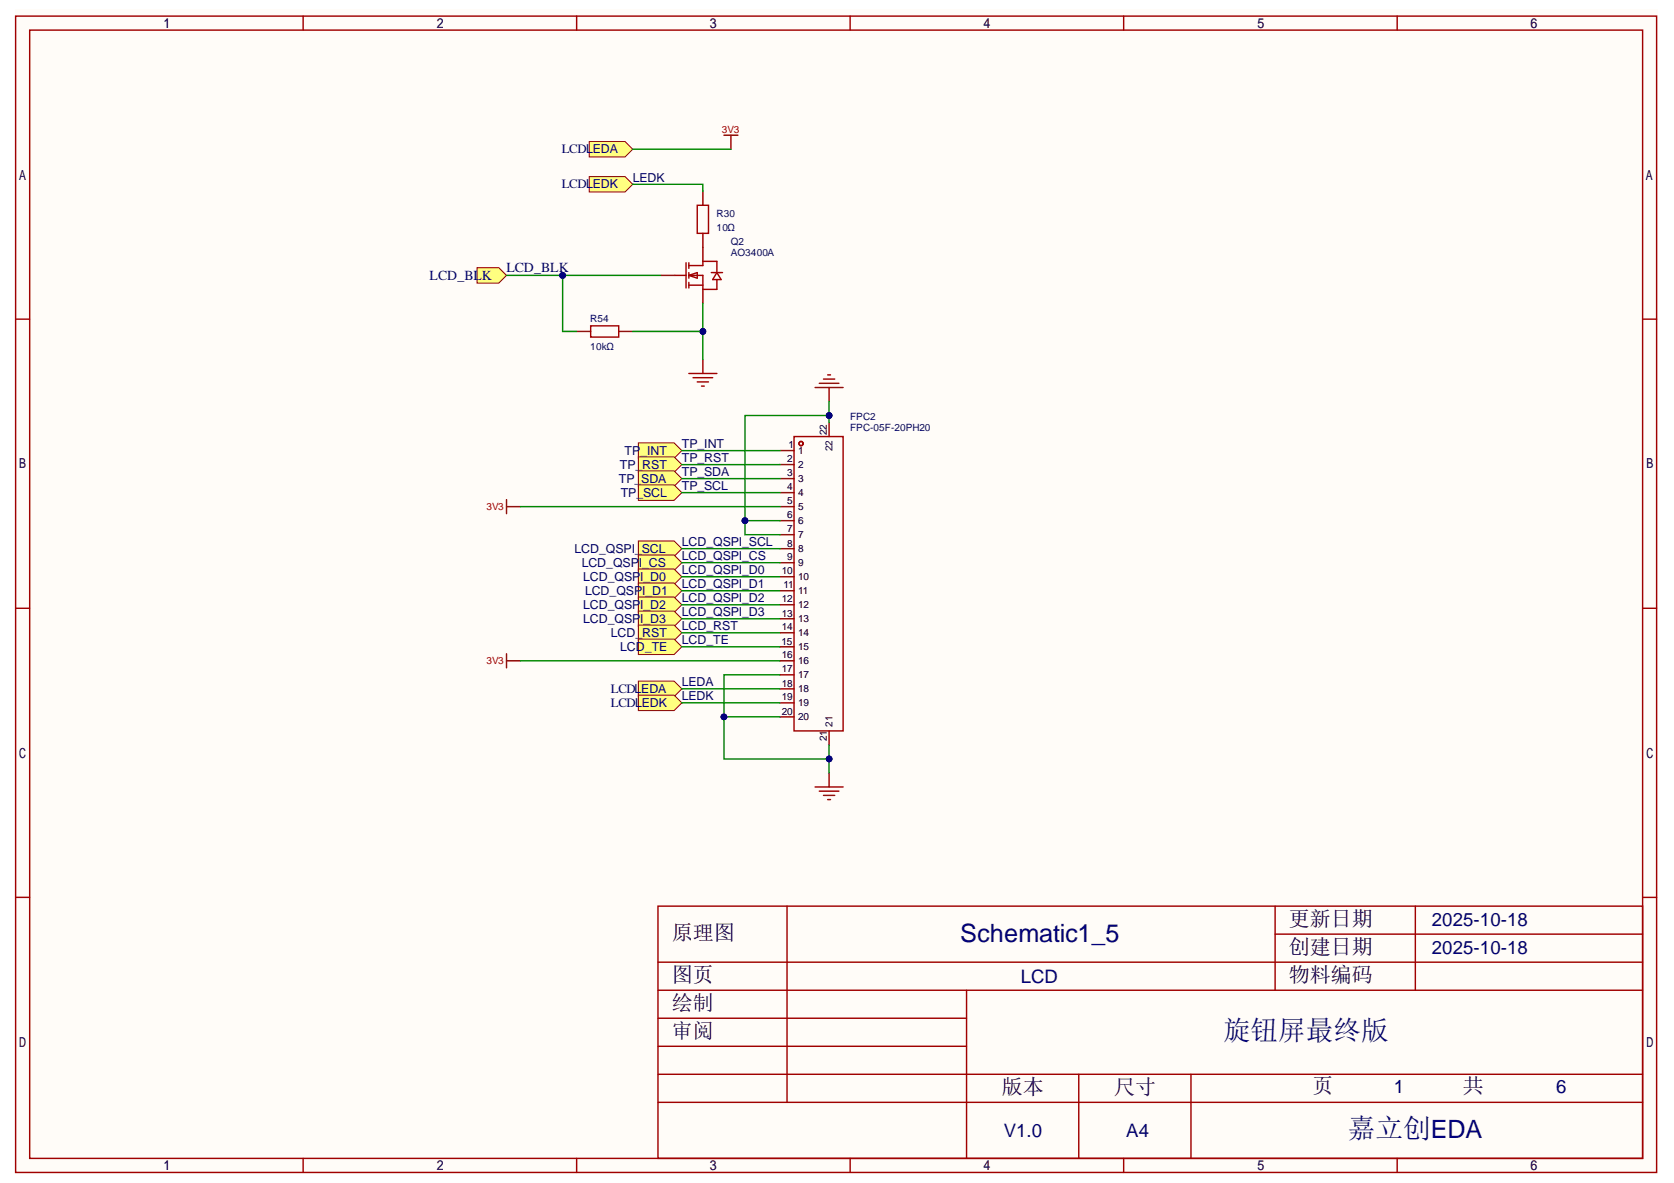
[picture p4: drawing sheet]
<svg xmlns="http://www.w3.org/2000/svg" width="297mm" height="210mm" viewBox="0 0 297 210" stroke-linecap="round" stroke-linejoin="round" font-family="sans-serif">
<g fill="#fffcf8">
<path d="M2.7 1.6h291.4v206.5h-291.4z" fill-rule="evenodd"/>
<path d="M2.7 1.6h291.4v206.5h-291.4z" fill-rule="evenodd"/>
</g>
<g fill="none" stroke="#a00000" stroke-width=".25">
<path d="M2.8 2.9h291.2v205.1h-291.2zM5.3 5.3h286.2v200.2h-286.2zM53.8 2.9v2.4M102.3 2.9v2.4M150.8 2.9v2.4M199.4 2.9v2.4M247.9 2.9v2.4M2.8 56.6h2.5M291.5 56.6h2.5M122.2 66.3h5M123 67h3.5M123.7 67.8h2"/>
<path d="M124.5 68.5h.5M124.7 63.8v2.5M2.8 107.9h2.5M291.5 107.9h2.5M2.8 159.2h2.5M291.5 159.2h2.5M116.8 160.8h174.7v44.7h-174.7zM116.8 175.7h174.7M116.8 170.7h174.7M139.7 160.8v34.8M171.5 175.7v29.8M226.3 160.8v14.9"/>
<path d="M226.3 165.7h65.2M251.1 160.8v14.9M116.8 180.7h54.7M116.8 195.6h174.7M116.8 190.6h174.7M116.8 185.6h54.7M191.4 190.6v14.9M211.3 190.6v14.9M53.8 205.5v2.5M102.3 205.5v2.5M150.9 205.5v2.5M199.4 205.5v2.5"/>
<path d="M247.9 205.5v2.5"/>
</g>
<path d="M84.6 47.5h3.9l1.4 1.4-1.4 1.3h-3.9z" fill-rule="evenodd" fill="#ffff80"/>
<path d="M84.6 47.5h3.9l1.4 1.4-1.4 1.3h-3.9z" fill="none" stroke="#800000" stroke-width=".18"/>
<path d="M104.6 31.3h6.3l1.4 1.4-1.4 1.4h-6.3z" fill-rule="evenodd" fill="#ffff80"/>
<path d="M104.6 31.3h6.3l1.4 1.4-1.4 1.4h-6.3z" fill="none" stroke="#800000" stroke-width=".18"/>
<path d="M104.6 25.1h6.3l1.4 1.4-1.4 1.3h-6.3z" fill-rule="evenodd" fill="#ffff80"/>
<path d="M104.6 25.1h6.3l1.4 1.4-1.4 1.3h-6.3z" fill="none" stroke="#800000" stroke-width=".18"/>
<g fill="none" stroke="#800" stroke-width=".25">
<path d="M124.7 33.9v2.5M128.5 24h2.4M129.7 24v2.5M117.3 48.9h2.4M124.7 41.4v5M124.7 51.3v2.5M138.4 79.9h2.5M144.6 68.8h5M145.4 68h3.5M146.1 67.3h2M146.9 66.5h.5M147.1 68.8v2.4"/>
<path d="M147.1 75v2.5M138.4 99.8h2.5M138.4 97.4h2.5M138.4 94.9h2.5M138.4 92.4h2.5M138.4 89.9h2.5M138.4 87.4h2.5M138.4 84.9h2.5M138.4 82.4h2.5M138.4 119.7h2.5M138.4 117.2h2.5M138.4 114.8h2.5"/>
<path d="M138.4 112.3h2.5M138.4 109.8h2.5M138.4 107.3h2.5M138.4 104.8h2.5M138.4 102.3h2.5M138.4 127.2h2.5M138.4 124.7h2.5M138.4 122.2h2.5M144.6 139.6h5M147.1 129.7v2.5M147.1 137.1v2.5M145.4 140.4h3.5"/>
<path d="M146.1 141.1h2M146.9 141.9h.5"/>
</g>
<g fill="none" stroke="#a00000" stroke-width=".25">
<path d="M123.7 36.4h2v5h-2zM119.7 48.9h2M121.7 46.6v4.5M122.2 48.9l1.5-.5v1zM122.2 47.1h2.5v-.7h2.5v2M122.2 48.9h2.5v2.4h2.5v-1.7M122.2 50.6h2.5M122.2 46.6v1M122.2 48.4v1M122.2 50.1v1M126.2 48.4h2M127.2 48.4l.8 1.2h-1.5z"/>
<path d="M140.9 77.5h8.7v52.2h-8.7z"/>
<circle cx="142.1" cy="78.7" r=".37"/>
</g>
<path d="M113.3 78.6h6.3l1.4 1.3-1.4 1.4h-6.3z" fill-rule="evenodd" fill="#ffff80"/>
<path d="M113.3 78.6h6.3l1.4 1.3-1.4 1.4h-6.3z" fill="none" stroke="#800000" stroke-width=".18"/>
<path d="M113.3 81.1h6.3l1.4 1.3-1.4 1.4h-6.3z" fill-rule="evenodd" fill="#ffff80"/>
<path d="M113.3 81.1h6.3l1.4 1.3-1.4 1.4h-6.3z" fill="none" stroke="#800000" stroke-width=".18"/>
<path d="M113.3 83.6h6.3l1.4 1.3-1.4 1.4h-6.3z" fill-rule="evenodd" fill="#ffff80"/>
<path d="M113.3 83.6h6.3l1.4 1.3-1.4 1.4h-6.3z" fill="none" stroke="#800000" stroke-width=".18"/>
<path d="M113.3 86h6.3l1.4 1.4-1.4 1.4h-6.3z" fill-rule="evenodd" fill="#ffff80"/>
<path d="M113.3 86h6.3l1.4 1.4-1.4 1.4h-6.3z" fill="none" stroke="#800000" stroke-width=".18"/>
<path d="M89.9 88.7v2.4M89.9 89.9h2.5" fill="none" stroke="#800" stroke-width=".25"/>
<path d="M113.3 96h6.3l1.4 1.4-1.4 1.3h-6.3z" fill-rule="evenodd" fill="#ffff80"/>
<path d="M113.3 96h6.3l1.4 1.4-1.4 1.3h-6.3z" fill="none" stroke="#800000" stroke-width=".18"/>
<path d="M113.3 98.5h6.3l1.4 1.3-1.4 1.4h-6.3z" fill-rule="evenodd" fill="#ffff80"/>
<path d="M113.3 98.5h6.3l1.4 1.3-1.4 1.4h-6.3z" fill="none" stroke="#800000" stroke-width=".18"/>
<path d="M113.3 101h6.3l1.4 1.3-1.4 1.4h-6.3z" fill-rule="evenodd" fill="#ffff80"/>
<path d="M113.3 101h6.3l1.4 1.3-1.4 1.4h-6.3z" fill="none" stroke="#800000" stroke-width=".18"/>
<path d="M113.3 103.4h6.3l1.4 1.4-1.4 1.4h-6.3z" fill-rule="evenodd" fill="#ffff80"/>
<path d="M113.3 103.4h6.3l1.4 1.4-1.4 1.4h-6.3z" fill="none" stroke="#800000" stroke-width=".18"/>
<path d="M113.3 105.9h6.3l1.4 1.4-1.4 1.4h-6.3z" fill-rule="evenodd" fill="#ffff80"/>
<path d="M113.3 105.9h6.3l1.4 1.4-1.4 1.4h-6.3z" fill="none" stroke="#800000" stroke-width=".18"/>
<path d="M113.3 108.4h6.3l1.4 1.4-1.4 1.4h-6.3z" fill-rule="evenodd" fill="#ffff80"/>
<path d="M113.3 108.4h6.3l1.4 1.4-1.4 1.4h-6.3z" fill="none" stroke="#800000" stroke-width=".18"/>
<path d="M113.3 110.9h6.3l1.4 1.4-1.4 1.3h-6.3z" fill-rule="evenodd" fill="#ffff80"/>
<path d="M113.3 110.9h6.3l1.4 1.4-1.4 1.3h-6.3z" fill="none" stroke="#800000" stroke-width=".18"/>
<path d="M113.3 113.4h6.3l1.4 1.4-1.4 1.3h-6.3z" fill-rule="evenodd" fill="#ffff80"/>
<path d="M113.3 113.4h6.3l1.4 1.4-1.4 1.3h-6.3z" fill="none" stroke="#800000" stroke-width=".18"/>
<path d="M89.9 116v2.5M89.9 117.2h2.5" fill="none" stroke="#800" stroke-width=".25"/>
<path d="M113.3 120.9h6.3l1.4 1.3-1.4 1.4h-6.3z" fill-rule="evenodd" fill="#ffff80"/>
<path d="M113.3 120.9h6.3l1.4 1.3-1.4 1.4h-6.3z" fill="none" stroke="#800000" stroke-width=".18"/>
<path d="M113.3 123.3h6.3l1.4 1.4-1.4 1.4h-6.3z" fill-rule="evenodd" fill="#ffff80"/>
<path d="M113.3 123.3h6.3l1.4 1.4-1.4 1.4h-6.3z" fill="none" stroke="#800000" stroke-width=".18"/>
<path d="M102.3 58.8h2.5M109.8 58.8h2.5" fill="none" stroke="#800" stroke-width=".25"/>
<path d="M104.8 57.8h5v2h-5z" fill="none" stroke="#a00000" stroke-width=".25"/>
<path d="M124.7 53.8v5" fill="none" stroke="#080" stroke-width=".25"/>
<circle cx="124.7" cy="58.8" r=".5" fill="#000080"/>
<circle cx="124.7" cy="58.8" r=".5" fill="none" stroke="#000080" stroke-width=".18"/>
<path d="M124.7 58.8v5" fill="none" stroke="#080" stroke-width=".25"/>
<circle cx="124.7" cy="58.8" r=".5" fill="#000080"/>
<circle cx="124.7" cy="58.8" r=".5" fill="none" stroke="#000080" stroke-width=".18"/>
<path d="M112.3 58.8h12.4" fill="none" stroke="#080" stroke-width=".25"/>
<circle cx="124.7" cy="58.8" r=".5" fill="#000080"/>
<circle cx="124.7" cy="58.8" r=".5" fill="none" stroke="#000080" stroke-width=".18"/>
<path d="M99.8 48.9h17.5" fill="none" stroke="#080" stroke-width=".25"/>
<circle cx="99.8" cy="48.9" r=".5" fill="#000080"/>
<circle cx="99.8" cy="48.9" r=".5" fill="none" stroke="#000080" stroke-width=".18"/>
<path d="M89.9 48.9h9.9" fill="none" stroke="#080" stroke-width=".25"/>
<circle cx="99.8" cy="48.9" r=".5" fill="#000080"/>
<circle cx="99.8" cy="48.9" r=".5" fill="none" stroke="#000080" stroke-width=".18"/>
<path d="M112.3 26.5h17.4M147.1 71.2v2.5" fill="none" stroke="#080" stroke-width=".25"/>
<circle cx="147.1" cy="73.7" r=".5" fill="#000080"/>
<circle cx="147.1" cy="73.7" r=".5" fill="none" stroke="#000080" stroke-width=".18"/>
<path d="M147.1 73.7v1.3" fill="none" stroke="#080" stroke-width=".25"/>
<circle cx="147.1" cy="73.7" r=".5" fill="#000080"/>
<circle cx="147.1" cy="73.7" r=".5" fill="none" stroke="#000080" stroke-width=".18"/>
<path d="M132.2 92.4h6.2" fill="none" stroke="#080" stroke-width=".25"/>
<circle cx="132.2" cy="92.4" r=".5" fill="#000080"/>
<circle cx="132.2" cy="92.4" r=".5" fill="none" stroke="#000080" stroke-width=".18"/>
<path d="M147.1 132.2v2.5" fill="none" stroke="#080" stroke-width=".25"/>
<circle cx="147.1" cy="134.7" r=".5" fill="#000080"/>
<circle cx="147.1" cy="134.7" r=".5" fill="none" stroke="#000080" stroke-width=".18"/>
<path d="M147.1 134.7v2.4" fill="none" stroke="#080" stroke-width=".25"/>
<circle cx="147.1" cy="134.7" r=".5" fill="#000080"/>
<circle cx="147.1" cy="134.7" r=".5" fill="none" stroke="#000080" stroke-width=".18"/>
<path d="M128.5 127.2h9.9" fill="none" stroke="#080" stroke-width=".25"/>
<circle cx="128.5" cy="127.2" r=".5" fill="#000080"/>
<circle cx="128.5" cy="127.2" r=".5" fill="none" stroke="#000080" stroke-width=".18"/>
<g fill="none" stroke="#080" stroke-width=".25">
<path d="M99.8 48.9v9.9h2.5M121 79.9h17.4M92.4 89.9h46M121 82.4h17.4M121 84.9h17.4M121 87.4h17.4M121 99.8h17.4M121 97.4h17.4M92.4 117.2h46M121 109.8h17.4M121 107.3h17.4M121 104.8h17.4"/>
<path d="M121 102.3h17.4M121 112.3h17.4M121 114.8h17.4M121 122.2h17.4M121 124.7h17.4"/>
</g>
<circle cx="99.8" cy="48.9" r=".5" fill="#000080"/>
<circle cx="99.8" cy="48.9" r=".5" fill="none" stroke="#000080" stroke-width=".18"/>
<path d="M112.3 32.7h12.4v1.2M128.5 127.2v7.5h18.6" fill="none" stroke="#080" stroke-width=".25"/>
<circle cx="128.5" cy="127.2" r=".5" fill="#000080"/>
<circle cx="128.5" cy="127.2" r=".5" fill="none" stroke="#000080" stroke-width=".18"/>
<circle cx="147.1" cy="134.7" r=".5" fill="#000080"/>
<circle cx="147.1" cy="134.7" r=".5" fill="none" stroke="#000080" stroke-width=".18"/>
<path d="M138.4 119.7h-9.9v7.5" fill="none" stroke="#080" stroke-width=".25"/>
<circle cx="128.5" cy="127.2" r=".5" fill="#000080"/>
<circle cx="128.5" cy="127.2" r=".5" fill="none" stroke="#000080" stroke-width=".18"/>
<path d="M132.2 92.4v2.5h6.2" fill="none" stroke="#080" stroke-width=".25"/>
<circle cx="132.2" cy="92.4" r=".5" fill="#000080"/>
<circle cx="132.2" cy="92.4" r=".5" fill="none" stroke="#000080" stroke-width=".18"/>
<path d="M147.1 73.7h-14.9v18.7" fill="none" stroke="#080" stroke-width=".25"/>
<circle cx="147.1" cy="73.7" r=".5" fill="#000080"/>
<circle cx="147.1" cy="73.7" r=".5" fill="none" stroke="#000080" stroke-width=".18"/>
<circle cx="132.2" cy="92.4" r=".5" fill="#000080"/>
<circle cx="132.2" cy="92.4" r=".5" fill="none" stroke="#000080" stroke-width=".18"/>
<g font-size="4.9" fill="#000080">
<text x="217" y="184.6">旋钮屏最终版</text>
<text x="239.2" y="202">嘉立创EDA</text>
</g>
<text font-size="4.5" fill="#000080" x="170.4" y="167.2">Schematic1_5</text>
<g font-size="3.7">
<text x="119.2" y="166.8">原理图</text>
<text x="228.7" y="164.3">更新日期</text>
<text x="228.7" y="169.3">创建日期</text>
<text x="119.2" y="179.2">绘制</text>
<text x="119.2" y="174.2">图页</text>
<text x="228.7" y="174.2">物料编码</text>
<text x="119.2" y="184.2">审阅</text>
<text x="177.8" y="194.1">版本</text>
<text x="197.7" y="194.1">尺寸</text>
<text x="232.9" y="193.9">页</text>
<text x="259.6" y="193.9">共</text>
</g>
<g font-size="3.3" fill="#000080">
<text x="254.1" y="164.4">2025-10-18</text>
<text x="254.1" y="169.3">2025-10-18</text>
<text x="181.1" y="174.3">LCD</text>
<text x="247.3" y="193.9">1</text>
<text x="276.2" y="193.9">6</text>
<text x="178.1" y="201.7">V1.0</text>
<text x="199.8" y="201.7">A4</text>
</g>
<g font-size="2.5" fill="#000080">
<text x="76.2" y="49.6">LCD_BLK</text>
<text x="89.9" y="48.3">LCD_BLK</text>
</g>
<g font-size="2.3" fill="#000080">
<text x="99.7" y="27.2">LCDL</text>
<text x="99.7" y="33.4">LCDL</text>
<text x="108.4" y="122.9">LCDL</text>
<text x="108.4" y="125.5">LCDL</text>
</g>
<g font-size="2.2" fill="#000080">
<text x="105.2" y="27.2">EDA</text>
<text x="105.2" y="33.4">EDK</text>
<text x="112.3" y="32.2">LEDK</text>
<text x="110" y="83.2">TP_RST</text>
<text x="110.8" y="80.7">TP</text>
<text x="113.6" y="80.7">_INT</text>
<text x="121" y="79.5">TP_INT</text>
<text x="121" y="81.9">TP_RST</text>
<text x="109.8" y="85.6">TP_</text>
<text x="110.2" y="88.2">TP_SCL</text>
<text x="113.8" y="85.6">SDA</text>
<text x="121" y="84.4">TP_SDA</text>
<text x="121" y="86.9">TP_SCL</text>
<text x="102" y="98.1">LCD_QSPI_</text>
<text x="103.2" y="100.6">LCD_QSP</text>
<text x="113.4" y="100.6">I_CS</text>
<text x="113.9" y="98.1">SCL</text>
<text x="121" y="101.8">LCD_QSPI_D0</text>
<text x="121" y="99.3">LCD_QSPI_CS</text>
<text x="121" y="96.8">LCD_QSPI_SCL</text>
<text x="103.5" y="103.1">LCD_QSP</text>
<text x="103.8" y="105.5">LCD_QSPI_D1</text>
<text x="113.6" y="103.1">I_D0</text>
<text x="121" y="106.8">LCD_QSPI_D2</text>
<text x="121" y="104.3">LCD_QSPI_D1</text>
<text x="103.5" y="108">LCD_QSP</text>
<text x="103.5" y="110.5">LCD_QSP</text>
<text x="108.4" y="113">LCD_RST</text>
<text x="113.6" y="108">I_D2</text>
<text x="113.6" y="110.5">I_D3</text>
<text x="121" y="109.3">LCD_QSPI_D3</text>
<text x="121" y="111.8">LCD_RST</text>
<text x="110.1" y="115.5">LCD_TE</text>
<text x="121" y="114.2">LCD_TE</text>
<text x="113.8" y="122.9">EDA</text>
<text x="113.9" y="125.5">EDK</text>
<text x="121" y="121.7">LEDA</text>
<text x="121" y="124.2">LEDK</text>
</g>
<g font-size="1.8" fill="#800">
<text x="128.1" y="23.6">3V3</text>
<text x="86.3" y="90.5">3V3</text>
<text x="86.3" y="117.9">3V3</text>
</g>
<g font-size="1.8" fill="#000080">
<text x="127.2" y="38.5">R30</text>
<text x="127.2" y="41">10Ω</text>
<text x="129.7" y="43.5">Q2</text>
<text x="129.7" y="45.5">AO3400A</text>
<text x="104.7" y="57.1">R54</text>
<text x="104.7" y="62.1">10kΩ</text>
<text x="150.9" y="74.6">FPC2</text>
<text x="150.9" y="76.5">FPC-05F-20PH20</text>
</g>
<g font-size="1.8">
<text x="146.7" y="77.2" transform="rotate(-90 146.7 77.2)">22</text>
<text x="139.7" y="82">2</text>
<text x="139.9" y="79.6">1</text>
<text x="141.6" y="83">2</text>
<text x="141.6" y="80.5">1</text>
<text x="147.7" y="80.1" transform="rotate(-90 147.7 80.1)">22</text>
<text x="139.7" y="89.4">5</text>
<text x="139.7" y="87">4</text>
<text x="139.7" y="84.5">3</text>
<text x="141.6" y="88">4</text>
<text x="141.6" y="85.5">3</text>
<text x="139.7" y="94.4">7</text>
<text x="139.7" y="92">6</text>
<text x="141.6" y="95.4">7</text>
<text x="141.6" y="93">6</text>
<text x="141.6" y="90.5">5</text>
<text x="138.8" y="101.9">10</text>
<text x="139.7" y="99.4">9</text>
<text x="139.7" y="97">8</text>
<text x="141.6" y="100.4">9</text>
<text x="141.6" y="97.9">8</text>
<text x="138.8" y="106.9">12</text>
<text x="139" y="104.4">11</text>
<text x="141.6" y="107.9">12</text>
<text x="141.6" y="105.4">11</text>
<text x="141.6" y="102.9">10</text>
<text x="138.8" y="111.8">14</text>
<text x="138.8" y="109.4">13</text>
<text x="141.6" y="112.9">14</text>
<text x="141.6" y="110.3">13</text>
<text x="138.7" y="114.4">15</text>
<text x="138.8" y="119.3">17</text>
<text x="138.8" y="116.8">16</text>
<text x="141.6" y="117.9">16</text>
<text x="141.6" y="115.3">15</text>
<text x="138.8" y="124.3">19</text>
<text x="138.8" y="121.8">18</text>
<text x="141.6" y="125.3">19</text>
<text x="141.6" y="122.8">18</text>
<text x="141.6" y="120.3">17</text>
<text x="138.8" y="126.8">20</text>
<text x="141.6" y="127.7">20</text>
<text x="146.7" y="131.5" transform="rotate(-90 146.7 131.5)">21</text>
<text x="147.7" y="128.9" transform="rotate(-90 147.7 128.9)">21</text>
</g>
</svg>
